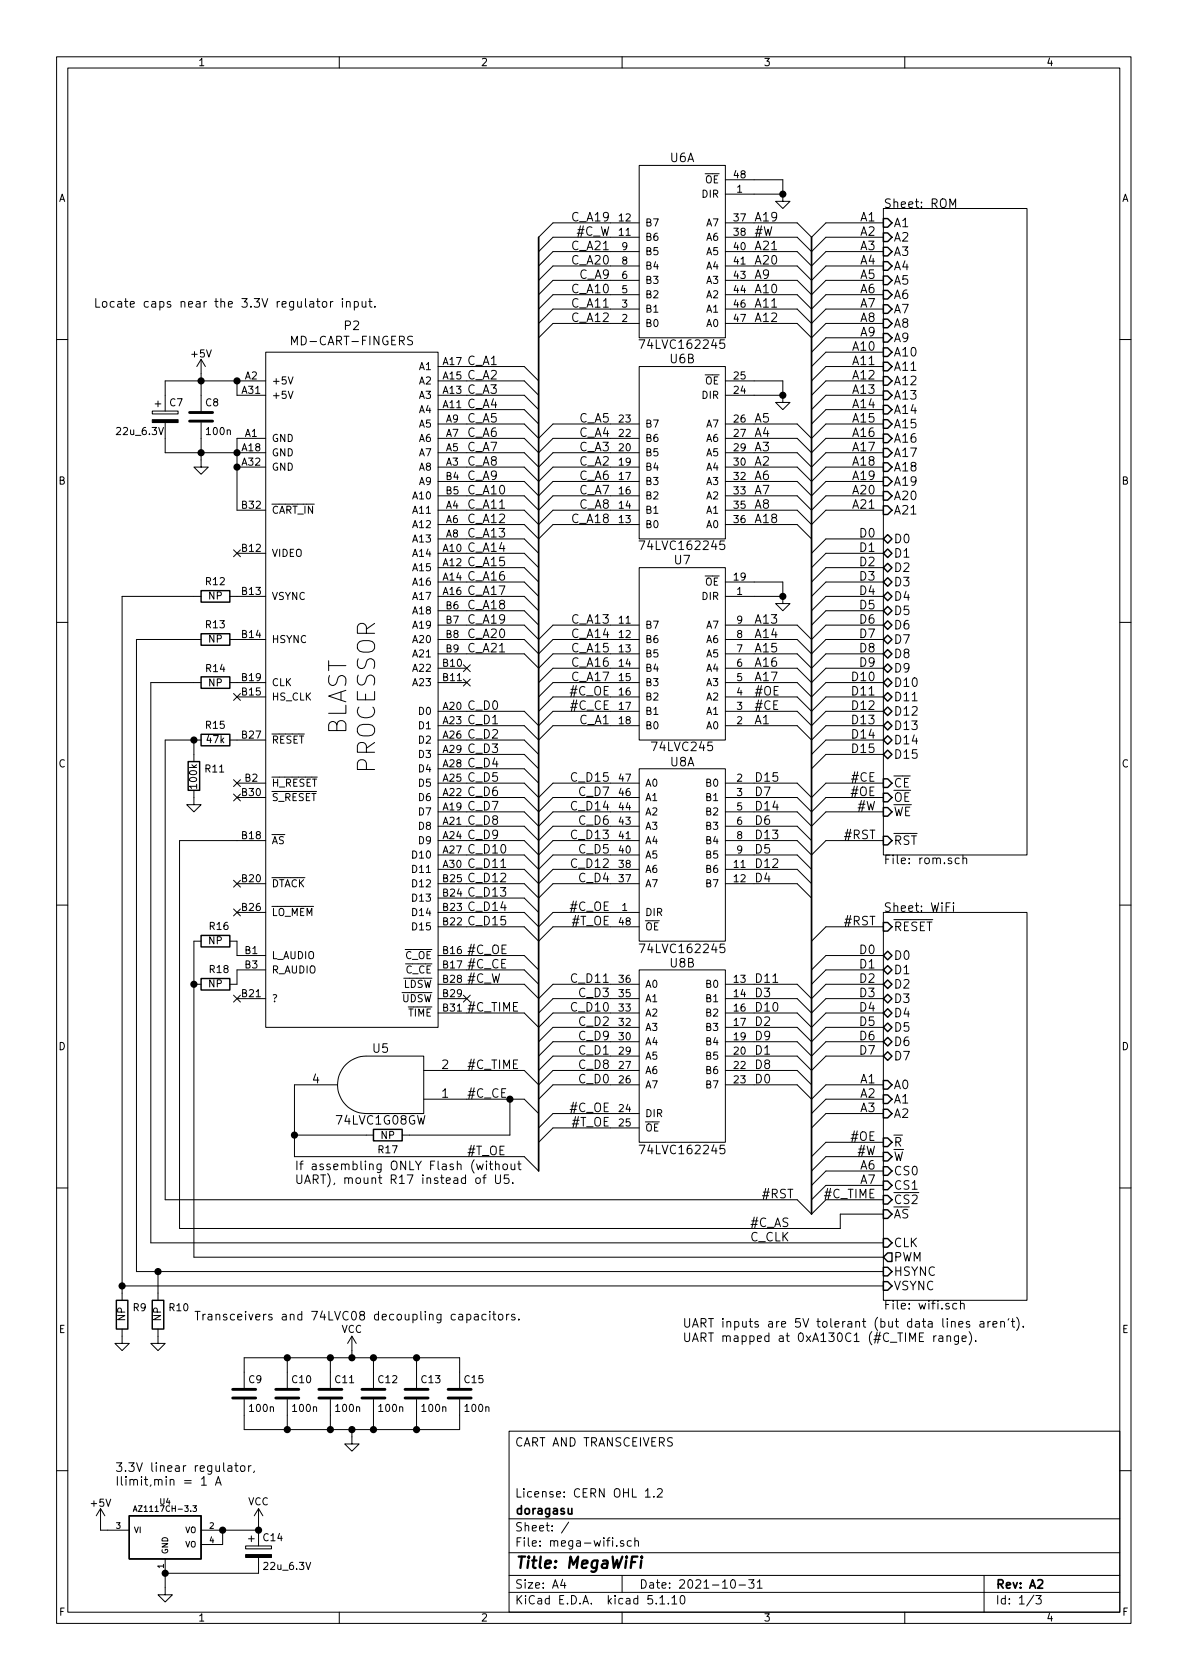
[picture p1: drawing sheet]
<svg xmlns="http://www.w3.org/2000/svg" width="210mm" height="297mm" viewBox="0 0 210 297" stroke-linecap="round" stroke-linejoin="round" font-family="sans-serif">
<g fill="none" stroke="#000" stroke-width=".18">
<path d="M10 10h190v277h-190zM12 12h186v273.1h-186zM60 10v2M110 10v2M160 10v2M113 29.2h15.3v30.5h-15.3zM113 39.4h-15.2l-2.6 2.5M128.3 34.3h10.1M128.3 39.4h12.7l2.5 2.5 2.5-2.5h10.2M128.3 31.8h10.1v2.5M138.4 34.3v1.3h1.3l-1.3 1.3-1.2-1.3h1.2M156.2 36.9h25.4v114.3h-25.4z"/>
<path d="M168 36.7v-1.5l.5 1.1 .5-1.1v1.5M57.1 53.4l.2-.1 .4 .1 .1 .6-.1 .2-.4 .1-.2-.1zM58.4 53.3v1M58.9 53.3l-.5 .3M60.6 52.8v.1M60.6 53.3v1M61.3 53.4l.2-.1 .3 .1 .1 .9M61.3 53.3v1M62.7 53.4l.4-.1 .3 .3-.2 .6h-.5M62.7 53.3v1.5M64 53.3v.8a.37 .37 0 0 0 .3 .2 .37 .37 0 0 0 .4-.1M64.7 53.3v1"/>
<path d="M65.2 53.3h.6M65.4 52.8v1.3l.1 .1 .3 .1M66.3 54.2v.1M72.9 59.5l-.5-.1-.3 .3 .1 .3 .7 .4v.4a.62 .62 0 0 1-.8 .1M113 41.9h-15.2l-2.6 2.6M113 57.2h-15.2l-2.6 2.5M113 54.6h-15.2l-2.6 2.6M113 44.5h-15.2l-2.6 2.5M113 47h-15.2l-2.6 2.6M113 49.6h-15.2l-2.6 2.5M113 52.1h-15.2l-2.6 2.5M128.3 41.9h12.7l2.5 2.6 2.5-2.6h10.2"/>
<path d="M128.3 57.2h12.7l2.5 2.5 2.5-2.5h10.2M128.3 54.6h12.7l2.5 2.6 2.5-2.6h10.2M128.3 44.5h12.7l2.5 2.5 2.5-2.5h10.2M128.3 47h12.7l2.5 2.6 2.5-2.6h10.2M128.3 49.6h12.7l2.5 2.5 2.5-2.5h10.2M128.3 52.1h12.7l2.5 2.5 2.5-2.5h10.2M156.2 59.7h-10.2l-2.5 2.6M10 60h2M26.9 72.7h4.6v.5h-4.6zM27.4 71.4h1M27.9 70.9v1M29.2 74.7v5.3h17.8"/>
<path d="M35.6 74.7v7.9h1.2l-1.2 1.3-1.3-1.3h1.3M35.6 63.5l-.8 1.3M35.6 63.5v9.2M35.6 63.5l.7 1.3M41.9 67.3v2.6h5.1M47 62.3h30.5v119.3h-30.5zM47 67.3h-17.8v5.4M47 77.5h-5.1v12.7h5.1M51 66.6l.4 1.3 .4-1.3M51 69.2l.4 1.2 .4-1.2M51.6 61v-1.6l.5 1.1 .5-1.1v1.6M77.5 77.5h15.2l2.5 2.5 2.6-2.5h15.2"/>
<path d="M77.5 75h15.2l2.5 2.5 2.6-2.5h15.2M77.5 69.9h15.2l2.5 2.5M77.5 67.3h15.2l2.5 2.6M77.5 72.4h15.2l2.5 2.6M77.5 64.8h15.2l2.5 2.5M113 60.1h1l-.6 1.5M113 64.8h15.3v30.5h-15.3zM128.1 60.1h-.7l-.1 .7 .2-.1h.5l.2 .2-.1 .6-.2 .1h-.4l-.2-.1M128.3 77.5h12.7l2.5 2.5 2.5-2.5h10.2M128.3 75h12.7l2.5 2.5 2.5-2.5h10.2M128.3 69.9h10.1M128.3 67.3h10.1v2.6"/>
<path d="M138.4 69.9v1.3h1.3l-1.3 1.2-1.2-1.2h1.2M156.2 69.9h-10.2l-2.5 2.5M156.2 67.3h-10.2l-2.5 2.6M156.2 72.4h-10.2l-2.5 2.6M156.2 64.8h-10.2l-2.5 2.5M156.2 62.3h-10.2l-2.5 2.5M198 60h2M41.3 97.2l1.2 1.2M41.9 82.6h5.1M41.9 97.8h5.1M42.5 97.2l-1.2 1.2M77.5 92.7h15.2l2.5 2.6 2.6-2.6h15.2"/>
<path d="M77.5 90.2h15.2l2.5 2.5 2.6-2.5h15.2M77.5 87.7h15.2l2.5 2.5 2.6-2.5h15.2M77.5 85.1h15.2l2.5 2.6 2.6-2.6h15.2M77.5 82.6h15.2l2.5 2.5 2.6-2.5h15.2M77.5 80h15.2l2.5 2.6 2.6-2.6h15.2M77.5 97.8h15.2l2.5 2.6M77.5 95.3h15.2l2.5 2.5M113 95.6h1l-.6 1.6M128.1 95.6h-.7l-.1 .8 .2-.2 .5 .1 .2 .2-.1 .5-.2 .2h-.4l-.2-.2M128.3 92.7h12.7l2.5 2.6M128.3 90.2h12.7l2.5 2.5 2.5-2.5h10.2M128.3 87.7h12.7l2.5 2.5 2.5-2.5h10.2"/>
<path d="M128.3 85.1h12.7l2.5 2.6 2.5-2.6h10.2M128.3 82.6h12.7l2.5 2.5 2.5-2.5h10.2M128.3 80h12.7l2.5 2.6 2.5-2.6h10.2M156.2 97.8h-10.2l-2.5 2.6M156.2 95.3h-10.2l-2.5 2.5M10 110h2M35.6 113.1h-11.5v111.7h132.1M35.6 105.4h-14v124.5M40.6 113.1h6.4M40.6 105.4h6.4M77.5 113.1h15.2l2.5 2.5 2.6-2.5h15.2M77.5 100.4h15.2l2.5 2.5"/>
<path d="M77.5 102.9h15.2l2.5 2.5M77.5 105.4h15.2l2.5 2.6M77.5 118.1h5M77.5 108h15.2l2.5 2.5M77.5 110.5h15.2l2.5 2.6 2.6-2.6h15.2M77.5 115.6h15.2l2.5 2.5 2.6-2.5h15.2M81.9 117.5l1.3 1.3M83.2 117.5l-1.3 1.3M113 100.4h15.3v30.4h-15.3zM113 118.1h-15.2l-2.6 2.6M128.3 113.1h12.7l2.5 2.5 2.5-2.5h10.2M128.3 102.9h10.1v2.5"/>
<path d="M128.3 105.4h10.1M128.3 118.1h12.7l2.5 2.6 2.5-2.6h10.2M128.3 110.5h12.7l2.5 2.6 2.5-2.6h10.2M128.3 115.6h12.7l2.5 2.5 2.5-2.5h10.2M138.4 105.4v1.3h1.3l-1.3 1.3-1.2-1.3h1.2M156.2 100.4h-10.2l-2.5 2.5M156.2 102.9h-10.2l-2.5 2.5M156.2 105.4h-10.2l-2.5 2.6M156.2 108h-10.2l-2.5 2.5M198 110h2M34.3 139.7v2.6h1.3l-1.3 1.2-1.3-1.2h1.3M34.3 130.8v3.9"/>
<path d="M35.6 130.8h-6.4v81.3h111.8l2.5 2.6 2.5-2.6h10.2M35.6 120.7h-8.9v99h129.5M40.6 120.7h6.4M40.6 130.8h6.4M41.3 122.6l1.2 1.2M41.3 137.9l1.2 1.2M41.9 138.5h5.1M41.9 123.2h5.1M42.5 137.9l-1.2 1.2M42.5 122.6l-1.2 1.2M77.5 120.7h5M77.5 130.8h15.2l2.5 2.6"/>
<path d="M77.5 138.5h15.2l2.5 2.5 2.6-2.5h15.2M77.5 125.8h15.2l2.5 2.5 2.6-2.5h15.2M77.5 128.3h15.2l2.5 2.5 2.6-2.5h15.2M77.5 135.9h15.2l2.5 2.6M77.5 133.4h15.2l2.5 2.5M81.9 120.1l1.3 1.2M83.2 120.1l-1.3 1.2M113 135.9h15.3v30.5h-15.3zM113 120.7h-15.2l-2.6 2.5M113 123.2h-15.2l-2.6 2.6M128.3 120.7h12.7l2.5 2.5 2.5-2.5h10.2M128.3 138.5h12.7l2.5 2.5 2.5-2.5h10.2"/>
<path d="M128.3 125.8h12.7l2.5 2.5 2.5-2.5h10.2M128.3 128.3h12.7l2.5 2.5 2.5-2.5h10.2M128.3 123.2h12.7l2.5 2.6 2.5-2.6h10.2M156.2 130.8h-10.2l-2.5 2.6M156.2 133.4h-10.2l-2.5 2.5M41.3 140.4l1.2 1.2M41.3 155.6l1.2 1.3M41.9 156.2h5.1M41.9 141h5.1M42.5 140.4l-1.2 1.2M42.5 155.6l-1.2 1.3M47 148.6h-15.3v68.6h116.9v-2.5h7.6"/>
<path d="M77.5 153.7h15.2l2.5 2.5 2.6-2.5h15.2M77.5 156.2h15.2l2.5 2.6 2.6-2.6h15.2M77.5 141h15.2l2.5 2.5 2.6-2.5h15.2M77.5 151.2h15.2l2.5 2.5 2.6-2.5h15.2M77.5 148.6h15.2l2.5 2.6 2.6-2.6h15.2M77.5 146.1h15.2l2.5 2.5 2.6-2.5h15.2M77.5 143.5h15.2l2.5 2.6 2.6-2.6h15.2M77.5 158.8h15.2l2.5 2.5M128.3 153.7h12.7l2.5 2.5M128.3 156.2h12.7l2.5 2.6M128.3 141h12.7l2.5 2.5 2.5-2.5h10.2M128.3 151.2h12.7l2.5 2.5"/>
<path d="M128.3 148.6h12.7l2.5 2.6 2.5-2.6h10.2M128.3 146.1h12.7l2.5 2.5M128.3 143.5h12.7l2.5 2.6 2.5-2.6h10.2M168 159.6h-.7v1.5M168.6 159.6v.2M169.6 151.8l-.4-.1-.3 .3 .1 .6h.6M170.3 151.8h.1a.37 .37 0 0 1 .5 .1v.8M170.3 151.2v1.5M10 160h2M34.3 174h1.3M35.6 166.4h-1.3v55.9h121.9M40.6 166.4h1.3v2.5h5.1"/>
<path d="M41.3 160.7l1.2 1.2M41.3 176l1.2 1.2M41.9 161.3h5.1M41.9 176.6h5.1M42.5 176l-1.2 1.2M42.5 160.7l-1.2 1.2M47 171.5h-5.1v2.5h-1.3M77.5 161.3h15.2l2.5 2.6 2.6-2.6h15.2M77.5 163.9h15.2l2.5 2.5 2.6-2.5h15.2M77.5 174h15.2l2.5 2.6 2.6-2.6h15.2M77.5 176.6h5M77.5 179.1h15.2l2.5 2.5 2.6-2.5h15.2"/>
<path d="M77.5 168.9h15.2l2.5 2.6M77.5 171.5h15.2l2.5 2.5M81.9 176l1.3 1.2M83.2 176l-1.3 1.2M113 171.5h15.3v30.5h-15.3zM113 166.9h1l-.6 1.5M113 176.6h-15.2l-2.6 2.5M128.1 166.9h-.7l-.1 .7 .2-.1h.5l.2 .3-.1 .5-.2 .1h-.4l-.2-.1M128.3 174h12.7l2.5 2.6 2.5-2.6h10.2M128.3 176.6h12.7l2.5 2.5 2.5-2.5h10.2M128.3 179.1h12.7l2.5 2.5 2.5-2.5h10.2M156.2 161.3h25.4v68.6h-25.4z"/>
<path d="M156.2 163.9h-10.2l-2.5 2.5M156.2 168.9h-10.2l-2.5 2.6M156.2 171.5h-10.2l-2.5 2.5M167.3 160.3h.5M168.6 160.1v1M198 160h2M59.7 191.8h-7.6v12.7h40.6l2.5 2.5M64.7 186.7a5.1 5.1 0 0 0-5 5.1 5.1 5.1 0 0 0 5 5.1M64.8 186.7h10.1v10.2h-10.1M74.9 189.3h17.8l2.5 2.5 2.6-2.5h15.2M74.9 194.3h17.8l2.5 2.6M90.2 194.3v6.4h-19.1"/>
<path d="M113 181.6h-15.2l-2.6 2.6M113 184.2h-15.2l-2.6 2.5M113 186.7h-15.2l-2.6 2.6M113 191.8h-15.2l-2.6 2.5M113 196.9h-15.2l-2.6 2.5M113 199.4h-15.2l-2.6 2.6M128.3 181.6h12.7l2.5 2.6 2.5-2.6h10.2M128.3 184.2h12.7l2.5 2.5 2.5-2.5h10.2M128.3 186.7h12.7l2.5 2.6 2.5-2.6h10.2M128.3 189.3h12.7l2.5 2.5M128.3 191.8h12.7l2.5 2.5 2.5-2.5h10.2M156.2 196.9h-10.2l-2.5 2.5"/>
<path d="M156.2 194.3h-10.2l-2.5 2.6M10 210h2M52.1 200.7h13.9M84.2 208.4l.2-.2 .5 .2v.6l-.1 .2-.4 .1-.2-.2zM84.3 205.8l.3 1 .3-.7 .3 .7 .2-1M85.4 208.2h.6M86 207.7l-.4 .2v1.4M86 205.3v.1M86 205.8v1M86.5 205.8h.6M86.7 205.3v1.3l.1 .1 .3 .1M87.6 205.9l.2-.1 .4 .1 .1 .9"/>
<path d="M87.6 207.7l.1 1.4a.48 .48 0 0 0 .7 0l.1-1.4M87.6 205.3v1.5M89 205.9l.2-.1 .5 .1v.6l-.1 .2-.4 .1-.2-.1zM89.9 207.7h-.7v.7l.2-.1 .5 .1 .1 .2-.1 .5-.2 .2h-.3l-.2-.2M90.4 205.8v.8a.37 .37 0 0 0 .3 .2 .37 .37 0 0 0 .3-.1M90.7 209.1v.2M91 205.8v1M91.5 205.8h.6M91.8 205.3v1.3v.1l.3 .1M113 202.5h1l-.6 1.5M128.1 202.5h-.7l-.1 .7 .2-.1h.5l.2 .2-.1 .5-.2 .2h-.4l-.2-.2M156.2 204.5h-10.2l-2.5 2.5"/>
<path d="M156.2 202h-10.2l-2.5 2.5M156.2 207h-10.2l-2.5 2.6M156.2 209.6h-10.2l-2.5 2.5M198 210h2M21.6 235v2.5h1.3l-1.3 1.3-1.3-1.3h1.3M21.6 227.4h134.6M27.9 235v2.5h1.3l-1.3 1.3-1.2-1.3h1.2M27.9 224.8v5.1M62.2 236.3l-.7 1.2M62.2 236.3v3.8M62.2 236.3l.8 1.2M82.5 232.4h.5l.3 .2v.5l-.2 .2h-.6"/>
<path d="M82.5 232.4v1.5M83.9 232.4h.6l.1 1M84.6 232.7l-.5 .1a.3 .3 0 0 0-.3 .3 .3 .3 0 0 0 .3 .3l.5-.1M86 232.4h-.5l-.2 .1v.7a.48 .48 0 0 0 .7 .1M86.6 231.9v.1M86.6 232.4v1M87.1 232.4h.6M87.3 231.9v1.3l.4 .2M88.2 232.5l.2-.1 .4 .1 .1 .6-.1 .2-.4 .1-.2-.2zM89.6 232.4v1M90 232.4h-.3l-.1 .2M91 232.4a.37 .37 0 0 0-.6 .2l.1 .2 .6 .3-.2 .3-.5-.1"/>
<path d="M91.7 233.2v.2M166.1 236.3h.5l.1 .9M166.7 236.5l-.5 .1a.3 .3 0 0 0-.2 .3 .3 .3 0 0 0 .2 .3l.5-.1M167.5 236.3l.2-.1 .3 .1 .1 .9M167.5 236.2v1M168.2 233.8l.3-.2 .3 .1 .1 1M169.2 230.5l-.4-.1-.3 .2v.7a.48 .48 0 0 0 .7 .1M169.5 236.2v1.2l-.3 .3-.4-.1M169.5 236.3l-.5-.1-.2 .3v.4l.1 .2h.6M169.5 234.1l.8-.1-.1-.3-.4-.1-.3 .2 .1 .8h.6M169.8 230.6l.3-.2 .3 .1 .1 1M169.8 229.9v1.6"/>
<path d="M170.1 236.7l.8-.2-.1-.2-.4-.1-.3 .2 .1 .7h.6M171.4 235.4a1.78 1.78 0 0 1 0 2.4M171.4 233.7l-.3-.1-.2 .2v.3l.5 .1v.4h-.5M172.5 237v.2M173.3 233.7h.6l.1 1M174 234l-.5 .1a.3 .3 0 0 0-.3 .3 .3 .3 0 0 0 .3 .3l.5-.1M174.7 233.6v1.1M175.1 233.6l-.4 .3M175.6 234.1l.7-.1-.1-.3-.4-.1-.2 .2v.8h.6M177 233.8l.2-.2 .3 .1 .1 1M177 233.6v1.1M178.4 233.1l-.1 .3"/>
<path d="M178.8 233.6h.6M179.1 233.1v1.3l.3 .3M179.8 232.9a1.78 1.78 0 0 1 0 2.3M180.9 234.5v.2M40.3 259.2h.6l.1 1M41 259.5l-.5 .1a.3 .3 0 0 0-.3 .3 .3 .3 0 0 0 .3 .3l.5-.1M41.5 259.1h.6M41.7 258.6v1.3l.1 .2 .3 .1M42.6 259.3l.2-.2 .5 .2v.6l-.1 .2-.4 .1-.2-.2zM43.2 245.4v-5.3h38.1v5.3M43.2 247.4v5.4h38.1v-5.4M44 259.1v1.1"/>
<path d="M44.4 259.1l-.4 .3M50.8 240.1v5.3M50.8 247.4v5.4M58.4 240.1v5.3M58.4 247.4v5.4M62.2 252.8v2.5h1.3l-1.3 1.3-1.2-1.3h1.2M66 240.1v5.3M66 247.4v5.4M73.7 240.1v5.3M73.7 247.4v5.4M90 253h108v32.1h-108zM10 260h2"/>
<path d="M17.8 266.7v3.8h5.1M17.8 266.7l-.8 1.3M17.8 266.7l.7 1.3M23.6 267.2l.3-1 .3 1M23.6 266.9h.5M29.2 275.6v6.4h1.3l-1.3 1.2-1.3-1.2h1.3M34.1 266.2h.6l-.3 .4 .3 .2v.3l-.2 .1-.4-.1M35.6 270.5h10.1M35.6 261.5l.5-.4v1.5M35.6 262.6h.9M38.1 262.6l.5-1.5 .5 1.5M38.2 262.2h.8"/>
<path d="M39.4 270.5v2.6h-3.8M43.4 273.3h4.6v.5h-4.6zM43.9 272.1h1.1M44.4 271.6v1M45 260.1l-.2 .3M45.7 266.7l-.7 1.3M45.7 266.7v6.6M45.7 275.4v2.8h-16.5M45.7 266.7l.8 1.3M90 278.5h108M90 274.5h108M90 268.5h108"/>
<path d="M99.5 279.2l-.4 1.1h1M99.8 279.8v1M100.6 269.1l-1.3 2M109.1 273.3v.1M110 278.5v3M110.3 272.5l-.4-.1-.2 .2 .1 .2 .5 .2v.3h-.6M111.6 272.5l-.4-.1-.3 .3 .1 .6 .2 .1 .4-.1M112.3 272.5l.2-.1 .3 .1 .1 .9M112.3 271.9v1.5M114.1 263.6l.5-.4v1.5M114.1 264.7h.9M115.6 264.6v.1"/>
<path d="M116.3 263.4l.2-.2h.3l.3 .4-.9 1.1h.9M129.4 279.4l.3-.1a.94 .94 0 0 1 0 1.5 .8 .8 0 0 1-.6-.6 .8 .8 0 0 1 .3-.8zM132.4 279.3h.9l-.5 .6 .5 .1v.7l-.3 .1-.6-.1M133.9 279.7l.4-.4v1.5M174 278.5v6.6M198 260h2M60 285.1v1.9M90 281.5h108M110 285.1v1.9M116.7 282.5l.4-.4v1.5M116.7 283.6h.9M118.2 283.5v.1"/>
<path d="M118.8 282.5l.5-.4v1.5M118.8 283.6h.9M120.4 282.3l.4-.2a.94 .94 0 0 1 0 1.5l-.5-.3v-.6zM130.7 280.2h1.1M133.9 280.8h.9M160 285.1v1.9M182.8 282l-1.2 2M183.2 282.1h.9l-.5 .6 .4 .1v.7l-.2 .1-.6-.1"/>
</g>
<path d="M112.7 275.2h-.9l-.3 2M113.4 275.9l-.1 1.3M113.5 275.2l-.1 .1 .1 .1 .1-.1-.1-.1v.2" fill="none" stroke="#000" stroke-width=".41"/>
<path d="M95.2 41.9v165.1M143.5 41.9v172.8M100.5 266.7v.9l.4 .1 .2-.1M101.1 266.7v1" fill="none" stroke="#000" stroke-width=".3"/>
<g fill="none" stroke="#000" stroke-width=".25">
<path d="M156.2 38.6h.8l.7 .8-.7 .8h-.8zM156.2 59h.8l.7 .7-.7 .8h-.8zM156.2 56.4h.8l.7 .8-.7 .7h-.8zM156.2 53.9h.8l.7 .7-.7 .8h-.8zM156.2 51.3h.8l.7 .8-.7 .8h-.8zM156.2 48.8h.8l.7 .8-.7 .7h-.8zM156.2 46.3h.8l.7 .7-.7 .8h-.8zM156.2 43.7h.8l.7 .8-.7 .7h-.8zM156.2 41.2h.8l.7 .7-.7 .8h-.8zM156.2 79.3h.8l.7 .7-.7 .8h-.8zM156.2 76.7h.8l.7 .8-.7 .8h-.8zM156.2 74.2h.8l.7 .8-.7 .7h-.8z"/>
<path d="M156.2 71.7h.8l.7 .7-.7 .8h-.8zM156.2 69.1h.8l.7 .8-.7 .7h-.8zM156.2 66.6h.8l.7 .7-.7 .8h-.8zM156.2 64h.8l.7 .8-.7 .8h-.8zM156.2 61.5h.8l.7 .8-.7 .7h-.8zM156.2 89.4h.8l.7 .8-.7 .8h-.8zM156.2 86.9h.8l.7 .8-.7 .7h-.8zM156.2 84.4h.8l.7 .7-.7 .8h-.8zM156.2 81.8h.8l.7 .8-.7 .7h-.8zM156.2 95.3l.8-.8 .7 .8-.7 .7zM156.2 97.8l.8-.7 .7 .7-.7 .8zM35.6 119.7h5v2h-5z"/>
<path d="M35.6 112.1h5v2h-5zM35.6 104.4h5v2.1h-5zM156.2 100.4l.8-.8 .7 .8-.7 .7zM156.2 102.9l.8-.8 .7 .8-.7 .8zM156.2 105.4l.8-.7 .7 .7-.7 .8zM156.2 108l.8-.8 .7 .8-.7 .7zM156.2 110.5l.8-.7 .7 .7-.7 .8zM156.2 113.1l.8-.8 .7 .8-.7 .7zM156.2 115.6l.8-.8 .7 .8-.7 .8zM156.2 118.1l.8-.7 .7 .7-.7 .8zM33.3 134.7h2v5h-2zM35.6 129.8h5v2.1h-5z"/>
<path d="M156.2 120.7l.8-.8 .7 .8-.7 .7zM156.2 123.2l.8-.7 .7 .7-.7 .8zM156.2 125.8l.8-.8 .7 .8-.7 .7zM156.2 128.3l.8-.8 .7 .8-.7 .8zM156.2 130.8l.8-.7 .7 .7-.7 .8zM156.2 133.4l.8-.8 .7 .8-.7 .7zM156.2 137.7h.8l.7 .8-.7 .7h-.8zM156.2 147.9h.8l.7 .7-.7 .8h-.8zM156.2 140.2h.8l.7 .8-.7 .8h-.8zM156.2 142.8h.8l.7 .7-.7 .8h-.8zM35.6 173h5v2h-5zM35.6 165.4h5v2h-5z"/>
<path d="M156.2 168.9l.8-.7 .7 .7-.7 .8zM156.2 171.5l.8-.8 .7 .8-.7 .7zM156.2 174l.8-.7 .7 .7-.7 .8zM156.2 176.6l.8-.8 .7 .8-.7 .7zM156.2 179.1l.8-.8 .7 .8-.7 .8zM156.2 163.1h.8l.7 .8-.7 .7h-.8zM66 199.7h5.1v2h-5.1zM156.2 181.6l.8-.7 .7 .7-.7 .8zM156.2 184.2l.8-.8 .7 .8-.7 .7zM156.2 186.7l.8-.7 .7 .7-.7 .8zM156.2 191h.8l.7 .8-.7 .8h-.8zM156.2 193.6h.8l.7 .7-.7 .8h-.8z"/>
<path d="M156.2 196.1h.8l.7 .8-.7 .7h-.8zM156.2 213.9h.8l.7 .8-.7 .7h-.8zM156.2 219h.8l.7 .7-.7 .8h-.8zM156.2 211.4h.8l.7 .7-.7 .8h-.8zM156.2 206.3h.8l.7 .7-.7 .8h-.8zM156.2 208.8h.8l.7 .8-.7 .7h-.8zM156.2 203.7h.8l.7 .8-.7 .8h-.8zM156.2 201.2h.8l.7 .8-.7 .7h-.8zM20.6 229.9h2v5.1h-2zM26.9 229.9h2.1v5.1h-2.1zM156.2 224.1h.8l.7 .7-.7 .8h-.8zM156.2 226.6h.8l.7 .8-.7 .7h-.8z"/>
<path d="M157 221.5h.7v1.5h-.7l-.8-.7zM22.9 268h12.7v7.6h-12.7z"/>
</g>
<g fill="none" stroke="#000" stroke-width=".51">
<path d="M33.5 74.5h4.1M33.5 72.9h4.1M41.1 247.2h4.1M41.1 245.7h4.1M48.8 247.2h4M48.8 245.7h4M56.4 247.2h4.1M56.4 245.7h4.1M64 247.2h4.1M64 245.7h4.1M71.6 247.2h4.1M71.6 245.7h4.1"/>
<path d="M79.2 247.2h4.1M79.2 245.7h4.1"/>
</g>
<path d="M26.9 74.2h4.6v.5h-4.6zM43.4 274.9h4.6v.5h-4.6z" fill="#000" stroke="#000" stroke-width=".18"/>
<g fill="#000" stroke="#000" stroke-width=".25">
<circle cx="138.4" cy="34.3" r=".51"/>
<circle cx="35.6" cy="67.3" r=".51"/>
<circle cx="41.9" cy="67.3" r=".51"/>
<circle cx="138.4" cy="69.9" r=".51"/>
<circle cx="35.6" cy="80" r=".51"/>
<circle cx="41.9" cy="80" r=".51"/>
<circle cx="41.9" cy="82.6" r=".51"/>
<circle cx="138.4" cy="105.4" r=".51"/>
<circle cx="34.3" cy="130.8" r=".51"/>
<circle cx="34.3" cy="174" r=".51"/>
<circle cx="90.2" cy="194.3" r=".51"/>
<circle cx="52.1" cy="200.7" r=".51"/>
<circle cx="21.6" cy="227.4" r=".51"/>
<circle cx="27.9" cy="224.8" r=".51"/>
<circle cx="50.8" cy="240.1" r=".51"/>
<circle cx="50.8" cy="252.8" r=".51"/>
<circle cx="58.4" cy="240.1" r=".51"/>
<circle cx="58.4" cy="252.8" r=".51"/>
<circle cx="62.2" cy="240.1" r=".51"/>
<circle cx="62.2" cy="252.8" r=".51"/>
<circle cx="66" cy="240.1" r=".51"/>
<circle cx="66" cy="252.8" r=".51"/>
<circle cx="73.7" cy="252.8" r=".51"/>
<circle cx="73.7" cy="240.1" r=".51"/>
<circle cx="29.2" cy="278.2" r=".51"/>
<circle cx="39.4" cy="270.5" r=".51"/>
<circle cx="45.7" cy="270.5" r=".51"/>
</g>
<g font-size="4.2">
<text x="61.3" y="130.3" transform="rotate(-90 61.3 130.3)">BLAST</text>
<text x="66.4" y="136.8" transform="rotate(-90 66.4 136.8)">PROCESSOR</text>
</g>
<text font-size="2.8" x="91" y="277.3">Title: MegaWiFi</text>
<g font-size="2.1">
<text x="118.5" y="28.7">U6A</text>
<text x="101.3" y="39.2">C_A19</text>
<text x="102.1" y="41.7">#C_W</text>
<text x="133.3" y="39.2">A19</text>
<text x="133.3" y="41.7">#W</text>
<text x="152.2" y="39.2">A1</text>
<text x="152.2" y="41.7">A2</text>
<text x="156.2" y="36.8">Sheet: ROM</text>
<text x="158" y="40.2">A1</text>
<text x="101.3" y="44.2">C_A21</text>
<text x="101.3" y="46.8">C_A20</text>
<text x="133.3" y="44.2">A21</text>
<text x="133.3" y="46.8">A20</text>
<text x="152.2" y="44.2">A3</text>
<text x="152.2" y="46.8">A4</text>
<text x="158" y="47.8">A4</text>
<text x="158" y="45.2">A3</text>
<text x="158" y="42.7">A2</text>
<text x="101.3" y="51.9">C_A10</text>
<text x="102.5" y="49.3">C_A9</text>
<text x="133.3" y="51.9">A10</text>
<text x="133.3" y="49.3">A9</text>
<text x="152.2" y="49.3">A5</text>
<text x="152.2" y="51.9">A6</text>
<text x="158" y="52.9">A6</text>
<text x="158" y="50.3">A5</text>
<text x="16.5" y="54.4">Locate caps near the 3.3V regulator input.</text>
<text x="60.9" y="58.4">P2</text>
<text x="101.3" y="56.9">C_A12</text>
<text x="101.3" y="54.4">C_A11</text>
<text x="133.3" y="54.4">A11</text>
<text x="133.3" y="56.9">A12</text>
<text x="152.2" y="54.4">A7</text>
<text x="152.2" y="56.9">A8</text>
<text x="152.2" y="59.5">A9</text>
<text x="158" y="57.9">A8</text>
<text x="158" y="55.4">A7</text>
<text x="52.2" y="61">MD-CART-FINGERS</text>
<text x="82.5" y="64.6">C_A1</text>
<text x="113.8" y="61.7">74LVC162245</text>
<text x="118.5" y="64.2">U6B</text>
<text x="151.1" y="62">A10</text>
<text x="151.1" y="64.6">A11</text>
<text x="158" y="65.6">A11</text>
<text x="158" y="63">A10</text>
<text x="158" y="60.5">A9</text>
<text x="82.5" y="69.6">C_A3</text>
<text x="82.5" y="67.1">C_A2</text>
<text x="151.1" y="67.1">A12</text>
<text x="151.1" y="69.6">A13</text>
<text x="158" y="70.6">A13</text>
<text x="158" y="68.1">A12</text>
<text x="82.5" y="72.2">C_A4</text>
<text x="82.5" y="77.3">C_A6</text>
<text x="82.5" y="74.7">C_A5</text>
<text x="102.5" y="74.7">C_A5</text>
<text x="102.5" y="77.3">C_A4</text>
<text x="133.3" y="77.3">A4</text>
<text x="133.3" y="74.7">A5</text>
<text x="151.1" y="72.2">A14</text>
<text x="151.1" y="74.7">A15</text>
<text x="151.1" y="77.3">A16</text>
<text x="158" y="75.7">A15</text>
<text x="158" y="73.2">A14</text>
<text x="82.5" y="82.3">C_A8</text>
<text x="82.5" y="79.8">C_A7</text>
<text x="102.5" y="82.3">C_A2</text>
<text x="102.5" y="79.8">C_A3</text>
<text x="133.3" y="79.8">A3</text>
<text x="133.3" y="82.3">A2</text>
<text x="151.1" y="79.8">A17</text>
<text x="151.1" y="82.3">A18</text>
<text x="158" y="83.3">A18</text>
<text x="158" y="80.8">A17</text>
<text x="158" y="78.3">A16</text>
<text x="82.5" y="87.4">C_A10</text>
<text x="82.5" y="90">C_A11</text>
<text x="82.5" y="84.9">C_A9</text>
<text x="102.5" y="90">C_A8</text>
<text x="102.5" y="84.9">C_A6</text>
<text x="102.5" y="87.4">C_A7</text>
<text x="133.3" y="84.9">A6</text>
<text x="133.3" y="87.4">A7</text>
<text x="133.3" y="90">A8</text>
<text x="151.1" y="84.9">A19</text>
<text x="151.1" y="87.4">A20</text>
<text x="151.1" y="90">A21</text>
<text x="158" y="88.4">A20</text>
<text x="158" y="85.9">A19</text>
<text x="82.5" y="95">C_A13</text>
<text x="82.5" y="92.5">C_A12</text>
<text x="101.3" y="92.5">C_A18</text>
<text x="133.3" y="92.5">A18</text>
<text x="152.2" y="95">D0</text>
<text x="158" y="91">A21</text>
<text x="82.5" y="100.1">C_A15</text>
<text x="82.5" y="97.6">C_A14</text>
<text x="113.8" y="97.2">74LVC162245</text>
<text x="119.3" y="99.8">U7</text>
<text x="152.2" y="97.6">D1</text>
<text x="152.2" y="100.1">D2</text>
<text x="158" y="96">D0</text>
<text x="158" y="98.6">D1</text>
<text x="158" y="101.1">D2</text>
<text x="82.5" y="107.7">C_A18</text>
<text x="82.5" y="105.2">C_A17</text>
<text x="82.5" y="102.7">C_A16</text>
<text x="152.2" y="102.7">D3</text>
<text x="152.2" y="105.2">D4</text>
<text x="152.2" y="107.7">D5</text>
<text x="158" y="103.7">D3</text>
<text x="158" y="106.2">D4</text>
<text x="82.5" y="112.8">C_A20</text>
<text x="82.5" y="110.3">C_A19</text>
<text x="101.3" y="112.8">C_A14</text>
<text x="101.3" y="110.3">C_A13</text>
<text x="133.3" y="112.8">A14</text>
<text x="133.3" y="110.3">A13</text>
<text x="152.2" y="112.8">D7</text>
<text x="152.2" y="110.3">D6</text>
<text x="158" y="108.7">D5</text>
<text x="158" y="111.3">D6</text>
<text x="158" y="113.8">D7</text>
<text x="82.5" y="115.4">C_A21</text>
<text x="101.3" y="117.9">C_A16</text>
<text x="101.3" y="115.4">C_A15</text>
<text x="133.3" y="117.9">A16</text>
<text x="133.3" y="115.4">A15</text>
<text x="152.2" y="117.9">D9</text>
<text x="152.2" y="115.4">D8</text>
<text x="158" y="116.4">D8</text>
<text x="158" y="118.9">D9</text>
<text x="82.5" y="125.5">C_D0</text>
<text x="101" y="123">#C_OE</text>
<text x="101.1" y="125.5">#C_CE</text>
<text x="101.3" y="120.4">C_A17</text>
<text x="133.3" y="125.5">#CE</text>
<text x="133.3" y="123">#OE</text>
<text x="133.3" y="120.4">A17</text>
<text x="151.1" y="120.4">D10</text>
<text x="151.1" y="123">D11</text>
<text x="151.1" y="125.5">D12</text>
<text x="158" y="121.4">D10</text>
<text x="158" y="124">D11</text>
<text x="82.5" y="128.1">C_D1</text>
<text x="82.5" y="130.6">C_D2</text>
<text x="102.5" y="128.1">C_A1</text>
<text x="133.3" y="128.1">A1</text>
<text x="151.1" y="128.1">D13</text>
<text x="151.1" y="130.6">D14</text>
<text x="158" y="126.5">D12</text>
<text x="158" y="129.1">D13</text>
<text x="158" y="131.6">D14</text>
<text x="82.5" y="133.1">C_D3</text>
<text x="82.5" y="135.7">C_D4</text>
<text x="115.6" y="132.8">74LVC245</text>
<text x="118.5" y="135.5">U8A</text>
<text x="151.1" y="133.1">D15</text>
<text x="158" y="134.1">D15</text>
<text x="82.5" y="143.3">C_D7</text>
<text x="82.5" y="138.2">C_D5</text>
<text x="82.5" y="140.8">C_D6</text>
<text x="101.3" y="143.3">C_D14</text>
<text x="101.3" y="138.2">C_D15</text>
<text x="102.5" y="140.8">C_D7</text>
<text x="133.3" y="143.3">D14</text>
<text x="133.3" y="140.8">D7</text>
<text x="133.3" y="138.2">D15</text>
<text x="150.7" y="140.8">#OE</text>
<text x="150.8" y="138.2">#CE</text>
<text x="151.8" y="143.3">#W</text>
<text x="158" y="139.2">CE</text>
<text x="158" y="141.8">OE</text>
<text x="82.5" y="145.8">C_D8</text>
<text x="82.5" y="148.4">C_D9</text>
<text x="101.3" y="148.4">C_D13</text>
<text x="102.5" y="145.8">C_D6</text>
<text x="133.3" y="148.4">D13</text>
<text x="133.3" y="145.8">D6</text>
<text x="149.5" y="148.4">#RST</text>
<text x="158" y="149.4">RST</text>
<text x="158" y="144.3">WE</text>
<text x="82.5" y="150.9">C_D10</text>
<text x="82.5" y="153.5">C_D11</text>
<text x="82.5" y="156">C_D12</text>
<text x="101.3" y="153.5">C_D12</text>
<text x="102.5" y="156">C_D4</text>
<text x="102.5" y="150.9">C_D5</text>
<text x="133.3" y="156">D4</text>
<text x="133.3" y="153.5">D12</text>
<text x="133.3" y="150.9">D5</text>
<text x="156.2" y="152.8">File: rom.sch</text>
<text x="82.5" y="158.5">C_D13</text>
<text x="82.5" y="161.1">C_D14</text>
<text x="101" y="161.1">#C_OE</text>
<text x="156.2" y="161.2">Sheet: WiFi</text>
<text x="82.5" y="163.6">C_D15</text>
<text x="101.2" y="163.6">#T_OE</text>
<text x="149.5" y="163.6">#RST</text>
<text x="158" y="164.6">RESET</text>
<text x="82.5" y="173.8">#C_W</text>
<text x="82.5" y="168.7">#C_OE</text>
<text x="82.5" y="171.2">#C_CE</text>
<text x="101.3" y="173.8">C_D11</text>
<text x="113.8" y="168.5">74LVC162245</text>
<text x="118.5" y="171.1">U8B</text>
<text x="133.3" y="173.8">D11</text>
<text x="152.2" y="173.8">D2</text>
<text x="152.2" y="171.2">D1</text>
<text x="152.2" y="168.7">D0</text>
<text x="158" y="169.7">D0</text>
<text x="158" y="172.2">D1</text>
<text x="82.5" y="178.9">#C_TIME</text>
<text x="101.3" y="178.9">C_D10</text>
<text x="102.5" y="176.3">C_D3</text>
<text x="133.3" y="178.9">D10</text>
<text x="133.3" y="176.3">D3</text>
<text x="152.2" y="178.9">D4</text>
<text x="152.2" y="176.3">D3</text>
<text x="158" y="174.8">D2</text>
<text x="158" y="177.3">D3</text>
<text x="158" y="179.9">D4</text>
<text x="102.5" y="181.4">C_D2</text>
<text x="102.5" y="183.9">C_D9</text>
<text x="133.3" y="181.4">D2</text>
<text x="133.3" y="183.9">D9</text>
<text x="152.2" y="183.9">D6</text>
<text x="152.2" y="181.4">D5</text>
<text x="158" y="182.4">D5</text>
<text x="158" y="184.9">D6</text>
<text x="55.3" y="191.6">4</text>
<text x="66" y="186.1">U5</text>
<text x="78.2" y="189">2</text>
<text x="82.5" y="189">#C_TIME</text>
<text x="102.5" y="191.6">C_D0</text>
<text x="102.5" y="189">C_D8</text>
<text x="102.5" y="186.5">C_D1</text>
<text x="133.3" y="191.6">D0</text>
<text x="133.3" y="189">D8</text>
<text x="133.3" y="186.5">D1</text>
<text x="152.2" y="191.6">A1</text>
<text x="152.2" y="186.5">D7</text>
<text x="158" y="187.5">D7</text>
<text x="78.2" y="194.1">1</text>
<text x="82.5" y="194.1">#C_CE</text>
<text x="101" y="196.6">#C_OE</text>
<text x="152.2" y="196.6">A3</text>
<text x="152.2" y="194.1">A2</text>
<text x="158" y="192.6">A0</text>
<text x="158" y="195.1">A1</text>
<text x="158" y="197.6">A2</text>
<text x="59.6" y="198.8">74LVC1G08GW</text>
<text x="101.2" y="199.2">#T_OE</text>
<text x="150.7" y="201.7">#OE</text>
<text x="158" y="202.7">R</text>
<text x="52.1" y="206.9">If assembling ONLY Flash (without</text>
<text x="52.1" y="209.3">UART), mount R17 instead of U5.</text>
<text x="82.5" y="204.3">#T_OE</text>
<text x="113.8" y="204.1">74LVC162245</text>
<text x="151.8" y="204.3">#W</text>
<text x="152.2" y="209.3">A7</text>
<text x="152.2" y="206.8">A6</text>
<text x="158" y="207.8">CS0</text>
<text x="158" y="205.3">W</text>
<text x="134.6" y="211.9">#RST</text>
<text x="146" y="211.9">#C_TIME</text>
<text x="158" y="215.4">AS</text>
<text x="158" y="212.9">CS2</text>
<text x="158" y="210.3">CS1</text>
<text x="132.6" y="219.5">C_CLK</text>
<text x="132.9" y="217">#C_AS</text>
<text x="158" y="220.5">CLK</text>
<text x="158" y="223">PWM</text>
<text x="158" y="225.6">HSYNC</text>
<text x="34.3" y="233.5">Transceivers and 74LVC08 decoupling capacitors.</text>
<text x="156.2" y="231.5">File: wifi.sch</text>
<text x="158" y="228.1">VSYNC</text>
<text x="120.6" y="237.3">UART mapped at 0xA130C1 (#C_TIME range).</text>
<text x="120.6" y="234.7">UART inputs are 5V tolerant (but data lines aren't).</text>
<text x="91" y="255.8">CART AND TRANSCEIVERS</text>
<text x="20.3" y="260.2">3.3V linear regulator,</text>
<text x="20.3" y="262.7">Ilimit,min = 1 A</text>
<text x="91" y="267.8">doragasu</text>
<text x="91" y="264.8">License: CERN OHL 1.2</text>
<text x="91" y="273.5">File: mega-wifi.sch</text>
<text x="91" y="270.8">Sheet: /</text>
<text x="91" y="280.9">Size: A4</text>
<text x="113" y="280.9">Date: 2021-10-31</text>
<text x="176" y="280.9">Rev: A2</text>
<text x="91" y="283.7">KiCad E.D.A. kicad 5.1.10</text>
<text x="176" y="283.7">Id: 1/3</text>
</g>
<g font-size="1.8">
<text x="35" y="11.7">1</text>
<text x="85" y="11.7">2</text>
<text x="135" y="11.7">3</text>
<text x="185" y="11.7">4</text>
<text x="10.4" y="35.7">A</text>
<text x="124.2" y="35">DIR</text>
<text x="124.7" y="32.4">OE</text>
<text x="129.8" y="31.5">48</text>
<text x="130.3" y="34.1">1</text>
<text x="198.4" y="35.7">A</text>
<text x="109.5" y="41.7">11</text>
<text x="109.5" y="39.2">12</text>
<text x="114" y="40">B7</text>
<text x="125" y="40">A7</text>
<text x="129.8" y="39.2">37</text>
<text x="129.8" y="41.7">38</text>
<text x="110" y="46.8">8</text>
<text x="110" y="44.2">9</text>
<text x="114" y="42.6">B6</text>
<text x="114" y="47.7">B4</text>
<text x="114" y="45.1">B5</text>
<text x="125" y="42.6">A6</text>
<text x="125" y="45.1">A5</text>
<text x="125" y="47.7">A4</text>
<text x="129.8" y="44.2">40</text>
<text x="129.8" y="46.8">41</text>
<text x="110" y="51.9">5</text>
<text x="110" y="49.3">6</text>
<text x="114" y="52.7">B2</text>
<text x="114" y="50.2">B3</text>
<text x="125" y="50.2">A3</text>
<text x="125" y="52.7">A2</text>
<text x="129.8" y="49.3">43</text>
<text x="129.8" y="51.9">44</text>
<text x="110" y="56.9">2</text>
<text x="110" y="54.4">3</text>
<text x="114" y="57.8">B0</text>
<text x="114" y="55.3">B1</text>
<text x="125" y="55.3">A1</text>
<text x="125" y="57.8">A0</text>
<text x="129.8" y="54.4">46</text>
<text x="129.8" y="56.9">47</text>
<text x="34" y="63.2">+5V</text>
<text x="74.2" y="65.4">A1</text>
<text x="78.4" y="64.6">A17</text>
<text x="30" y="71.8">C7</text>
<text x="36.4" y="71.8">C8</text>
<text x="42.8" y="69.6">A31</text>
<text x="43.3" y="67.1">A2</text>
<text x="48" y="68">+5V</text>
<text x="48" y="70.5">+5V</text>
<text x="74.2" y="70.5">A3</text>
<text x="74.2" y="68">A2</text>
<text x="78.4" y="69.6">A13</text>
<text x="78.4" y="67.1">A15</text>
<text x="124.2" y="70.5">DIR</text>
<text x="124.7" y="68">OE</text>
<text x="129.8" y="69.6">24</text>
<text x="129.8" y="67.1">25</text>
<text x="20.9" y="76.9">22u_6.3V</text>
<text x="36.7" y="76.9">100n</text>
<text x="43.3" y="77.3">A1</text>
<text x="74.2" y="73.1">A4</text>
<text x="74.2" y="75.6">A5</text>
<text x="78.4" y="72.2">A11</text>
<text x="78.9" y="77.3">A7</text>
<text x="78.9" y="74.7">A9</text>
<text x="109.5" y="77.3">22</text>
<text x="109.5" y="74.7">23</text>
<text x="114" y="75.6">B7</text>
<text x="125" y="75.6">A7</text>
<text x="129.8" y="74.7">26</text>
<text x="129.8" y="77.3">27</text>
<text x="42.8" y="79.8">A18</text>
<text x="42.8" y="82.3">A32</text>
<text x="48" y="78.1">GND</text>
<text x="48" y="80.7">GND</text>
<text x="48" y="83.2">GND</text>
<text x="74.2" y="83.2">A8</text>
<text x="74.2" y="80.7">A7</text>
<text x="74.2" y="78.1">A6</text>
<text x="78.9" y="82.3">A3</text>
<text x="78.9" y="79.8">A5</text>
<text x="109.5" y="82.3">19</text>
<text x="109.5" y="79.8">20</text>
<text x="114" y="83.2">B4</text>
<text x="114" y="80.7">B5</text>
<text x="114" y="78.1">B6</text>
<text x="125" y="78.1">A6</text>
<text x="125" y="80.7">A5</text>
<text x="125" y="83.2">A4</text>
<text x="129.8" y="79.8">29</text>
<text x="129.8" y="82.3">30</text>
<text x="10.4" y="85.7">B</text>
<text x="42.8" y="90">B32</text>
<text x="73.2" y="88.3">A10</text>
<text x="74.2" y="85.8">A9</text>
<text x="78.9" y="90">A4</text>
<text x="78.9" y="84.9">B4</text>
<text x="78.9" y="87.4">B5</text>
<text x="109.5" y="90">14</text>
<text x="109.5" y="87.4">16</text>
<text x="109.5" y="84.9">17</text>
<text x="114" y="88.3">B2</text>
<text x="114" y="85.8">B3</text>
<text x="125" y="85.8">A3</text>
<text x="125" y="88.3">A2</text>
<text x="129.8" y="84.9">32</text>
<text x="129.8" y="87.4">33</text>
<text x="129.8" y="90">35</text>
<text x="198.4" y="85.7">B</text>
<text x="48" y="90.8">CART_IN</text>
<text x="73.2" y="90.8">A11</text>
<text x="73.2" y="93.4">A12</text>
<text x="73.2" y="95.9">A13</text>
<text x="78.9" y="92.5">A6</text>
<text x="78.9" y="95">A8</text>
<text x="109.5" y="92.5">13</text>
<text x="114" y="93.4">B0</text>
<text x="114" y="90.8">B1</text>
<text x="125" y="90.8">A1</text>
<text x="125" y="93.4">A0</text>
<text x="129.8" y="92.5">36</text>
<text x="42.8" y="97.6">B12</text>
<text x="48" y="98.5">VIDEO</text>
<text x="73.2" y="98.5">A14</text>
<text x="73.2" y="101">A15</text>
<text x="78.4" y="97.6">A10</text>
<text x="78.4" y="100.1">A12</text>
<text x="36.4" y="103.5">R12</text>
<text x="36.9" y="106">NP</text>
<text x="42.8" y="105.2">B13</text>
<text x="48" y="106.1">VSYNC</text>
<text x="73.2" y="103.5">A16</text>
<text x="73.2" y="106.1">A17</text>
<text x="78.4" y="102.7">A14</text>
<text x="78.4" y="105.2">A16</text>
<text x="78.9" y="107.7">B6</text>
<text x="124.2" y="106.1">DIR</text>
<text x="124.7" y="103.5">OE</text>
<text x="129.8" y="102.7">19</text>
<text x="130.3" y="105.2">1</text>
<text x="36.4" y="111.1">R13</text>
<text x="36.9" y="113.6">NP</text>
<text x="42.8" y="112.8">B14</text>
<text x="48" y="113.7">HSYNC</text>
<text x="73.2" y="108.6">A18</text>
<text x="73.2" y="111.2">A19</text>
<text x="73.2" y="113.7">A20</text>
<text x="78.9" y="110.3">B7</text>
<text x="78.9" y="112.8">B8</text>
<text x="109.5" y="110.3">11</text>
<text x="109.5" y="112.8">12</text>
<text x="114" y="111.2">B7</text>
<text x="114" y="113.7">B6</text>
<text x="125" y="113.7">A6</text>
<text x="125" y="111.2">A7</text>
<text x="130.3" y="112.8">8</text>
<text x="130.3" y="110.3">9</text>
<text x="36.5" y="118.8">R14</text>
<text x="73.2" y="118.8">A22</text>
<text x="73.2" y="116.2">A21</text>
<text x="78.4" y="117.9">B10</text>
<text x="78.9" y="115.4">B9</text>
<text x="109.5" y="115.4">13</text>
<text x="109.5" y="117.9">14</text>
<text x="114" y="116.2">B5</text>
<text x="114" y="118.8">B4</text>
<text x="125" y="118.8">A4</text>
<text x="125" y="116.2">A5</text>
<text x="130.3" y="117.9">6</text>
<text x="130.3" y="115.4">7</text>
<text x="36.9" y="121.4">NP</text>
<text x="42.8" y="123">B15</text>
<text x="42.8" y="120.4">B19</text>
<text x="48" y="123.9">HS_CLK</text>
<text x="48" y="121.3">CLK</text>
<text x="73.2" y="121.3">A23</text>
<text x="78.4" y="125.5">A20</text>
<text x="78.4" y="120.4">B11</text>
<text x="109.5" y="120.4">15</text>
<text x="109.5" y="123">16</text>
<text x="109.5" y="125.5">17</text>
<text x="114" y="121.3">B3</text>
<text x="114" y="123.9">B2</text>
<text x="125" y="123.9">A2</text>
<text x="125" y="121.3">A3</text>
<text x="130.3" y="125.5">3</text>
<text x="130.3" y="123">4</text>
<text x="130.3" y="120.4">5</text>
<text x="36.4" y="128.9">R15</text>
<text x="36.6" y="131.4">47k</text>
<text x="42.8" y="130.6">B27</text>
<text x="48" y="131.5">RESET</text>
<text x="74.2" y="126.4">D0</text>
<text x="74.2" y="128.9">D1</text>
<text x="74.2" y="131.5">D2</text>
<text x="78.4" y="128.1">A23</text>
<text x="78.4" y="130.6">A26</text>
<text x="109.5" y="128.1">18</text>
<text x="114" y="126.4">B1</text>
<text x="114" y="128.9">B0</text>
<text x="125" y="128.9">A0</text>
<text x="125" y="126.4">A1</text>
<text x="130.3" y="128.1">2</text>
<text x="10.4" y="135.7">C</text>
<text x="36.3" y="136.6">R11</text>
<text x="74.2" y="136.6">D4</text>
<text x="74.2" y="134">D3</text>
<text x="78.4" y="135.7">A28</text>
<text x="78.4" y="133.1">A29</text>
<text x="198.4" y="135.7">C</text>
<text x="34.8" y="139.3" transform="rotate(-90 34.8 139.3)">100k</text>
<text x="42.8" y="140.8">B30</text>
<text x="43.3" y="138.2">B2</text>
<text x="48" y="139.1">H_RESET</text>
<text x="48" y="141.6">S_RESET</text>
<text x="74.2" y="141.6">D6</text>
<text x="74.2" y="139.1">D5</text>
<text x="78.4" y="143.3">A19</text>
<text x="78.4" y="140.8">A22</text>
<text x="78.4" y="138.2">A25</text>
<text x="109.5" y="143.3">44</text>
<text x="109.5" y="140.8">46</text>
<text x="109.5" y="138.2">47</text>
<text x="114" y="141.6">A1</text>
<text x="114" y="139.1">A0</text>
<text x="125" y="139.1">B0</text>
<text x="125" y="141.6">B1</text>
<text x="130.3" y="138.2">2</text>
<text x="130.3" y="140.8">3</text>
<text x="130.3" y="143.3">5</text>
<text x="42.8" y="148.4">B18</text>
<text x="48" y="149.3">AS</text>
<text x="74.2" y="144.2">D7</text>
<text x="74.2" y="146.7">D8</text>
<text x="74.2" y="149.3">D9</text>
<text x="78.4" y="145.8">A21</text>
<text x="78.4" y="148.4">A24</text>
<text x="109.5" y="148.4">41</text>
<text x="109.5" y="145.8">43</text>
<text x="114" y="149.3">A4</text>
<text x="114" y="146.7">A3</text>
<text x="114" y="144.2">A2</text>
<text x="125" y="144.2">B2</text>
<text x="125" y="146.7">B3</text>
<text x="125" y="149.3">B4</text>
<text x="130.3" y="145.8">6</text>
<text x="130.3" y="148.4">8</text>
<text x="42.8" y="156">B20</text>
<text x="73.2" y="151.8">D10</text>
<text x="73.2" y="154.3">D11</text>
<text x="78.4" y="150.9">A27</text>
<text x="78.4" y="153.5">A30</text>
<text x="78.4" y="156">B25</text>
<text x="109.5" y="156">37</text>
<text x="109.5" y="153.5">38</text>
<text x="109.5" y="150.9">40</text>
<text x="114" y="154.3">A6</text>
<text x="114" y="151.8">A5</text>
<text x="125" y="154.3">B6</text>
<text x="125" y="151.8">B5</text>
<text x="129.8" y="153.5">11</text>
<text x="129.8" y="156">12</text>
<text x="130.3" y="150.9">9</text>
<text x="42.8" y="161.1">B26</text>
<text x="48" y="156.9">DTACK</text>
<text x="48" y="162">LO_MEM</text>
<text x="73.2" y="162">D14</text>
<text x="73.2" y="159.4">D13</text>
<text x="73.2" y="156.9">D12</text>
<text x="78.4" y="161.1">B23</text>
<text x="78.4" y="158.5">B24</text>
<text x="110" y="161.1">1</text>
<text x="114" y="162">DIR</text>
<text x="114" y="156.9">A7</text>
<text x="125" y="156.9">B7</text>
<text x="36.9" y="167">NP</text>
<text x="37.1" y="164.4">R16</text>
<text x="73.2" y="164.5">D15</text>
<text x="78.4" y="163.6">B22</text>
<text x="109.5" y="163.6">48</text>
<text x="114" y="164.5">OE</text>
<text x="37.1" y="172">R18</text>
<text x="43.3" y="168.7">B1</text>
<text x="43.3" y="171.2">B3</text>
<text x="48" y="169.6">L_AUDIO</text>
<text x="48" y="172.1">R_AUDIO</text>
<text x="71.6" y="169.6">C_OE</text>
<text x="71.7" y="172.1">C_CE</text>
<text x="78.4" y="168.7">B16</text>
<text x="78.4" y="171.2">B17</text>
<text x="78.4" y="173.8">B28</text>
<text x="109.5" y="173.8">36</text>
<text x="129.8" y="173.8">13</text>
<text x="36.9" y="174.6">NP</text>
<text x="42.8" y="176.3">B21</text>
<text x="48" y="177.2">?</text>
<text x="71" y="177.2">UDSW</text>
<text x="71.2" y="174.7">LDSW</text>
<text x="72.2" y="179.7">TIME</text>
<text x="78.4" y="176.3">B29</text>
<text x="78.4" y="178.9">B31</text>
<text x="109.5" y="178.9">33</text>
<text x="109.5" y="176.3">35</text>
<text x="114" y="179.7">A2</text>
<text x="114" y="177.2">A1</text>
<text x="114" y="174.7">A0</text>
<text x="125" y="174.7">B0</text>
<text x="125" y="177.2">B1</text>
<text x="125" y="179.7">B2</text>
<text x="129.8" y="176.3">14</text>
<text x="129.8" y="178.9">16</text>
<text x="10.4" y="185.7">D</text>
<text x="109.5" y="183.9">30</text>
<text x="109.5" y="181.4">32</text>
<text x="114" y="184.8">A4</text>
<text x="114" y="182.3">A3</text>
<text x="125" y="182.3">B3</text>
<text x="125" y="184.8">B4</text>
<text x="129.8" y="181.4">17</text>
<text x="129.8" y="183.9">19</text>
<text x="198.4" y="185.7">D</text>
<text x="109.5" y="191.6">26</text>
<text x="109.5" y="189">27</text>
<text x="109.5" y="186.5">29</text>
<text x="114" y="189.9">A6</text>
<text x="114" y="187.4">A5</text>
<text x="125" y="187.4">B5</text>
<text x="125" y="189.9">B6</text>
<text x="129.8" y="186.5">20</text>
<text x="129.8" y="189">22</text>
<text x="129.8" y="191.6">23</text>
<text x="109.5" y="196.6">24</text>
<text x="114" y="197.5">DIR</text>
<text x="114" y="192.4">A7</text>
<text x="125" y="192.4">B7</text>
<text x="67" y="203.9">R17</text>
<text x="67.4" y="201.4">NP</text>
<text x="109.5" y="199.2">25</text>
<text x="114" y="200.1">OE</text>
<text x="22.1" y="233.6" transform="rotate(-90 22.1 233.6)">NP</text>
<text x="23.6" y="231.8">R9</text>
<text x="28.5" y="233.6" transform="rotate(-90 28.5 233.6)">NP</text>
<text x="30" y="231.8">R10</text>
<text x="10.4" y="235.7">E</text>
<text x="60.4" y="235.7">VCC</text>
<text x="198.4" y="235.7">E</text>
<text x="44" y="244.6">C9</text>
<text x="51.7" y="244.6">C10</text>
<text x="59.3" y="244.6">C11</text>
<text x="67" y="244.6">C12</text>
<text x="74.6" y="244.6">C13</text>
<text x="82.2" y="244.6">C15</text>
<text x="44.3" y="249.6">100n</text>
<text x="51.9" y="249.6">100n</text>
<text x="59.5" y="249.6">100n</text>
<text x="67.1" y="249.6">100n</text>
<text x="74.8" y="249.6">100n</text>
<text x="82.4" y="249.6">100n</text>
<text x="16.2" y="266.4">+5V</text>
<text x="43.9" y="266.2">VCC</text>
<text x="46.6" y="272.5">C14</text>
<text x="46.9" y="277.6">22u_6.3V</text>
<text x="10.5" y="285.7">F</text>
<text x="35" y="286.7">1</text>
<text x="85" y="286.7">2</text>
<text x="135" y="286.7">3</text>
<text x="185" y="286.7">4</text>
<text x="198.5" y="285.7">F</text>
</g>
<g font-size="1.4">
<text x="24.5" y="267.3">AZ1117CH-3.3</text>
<text x="28.3" y="266">U4</text>
<text x="20.6" y="270.3">3</text>
<text x="23.6" y="271.1">VI</text>
<text x="29.7" y="274.9" transform="rotate(-90 29.7 274.9)">GND</text>
<text x="32.7" y="271.1">VO</text>
<text x="32.7" y="273.6">VO</text>
<text x="37.1" y="270.3">2</text>
<text x="37.1" y="272.8">4</text>
<text x="29" y="277.3" transform="rotate(-90 29 277.3)">1</text>
</g>
</svg>
